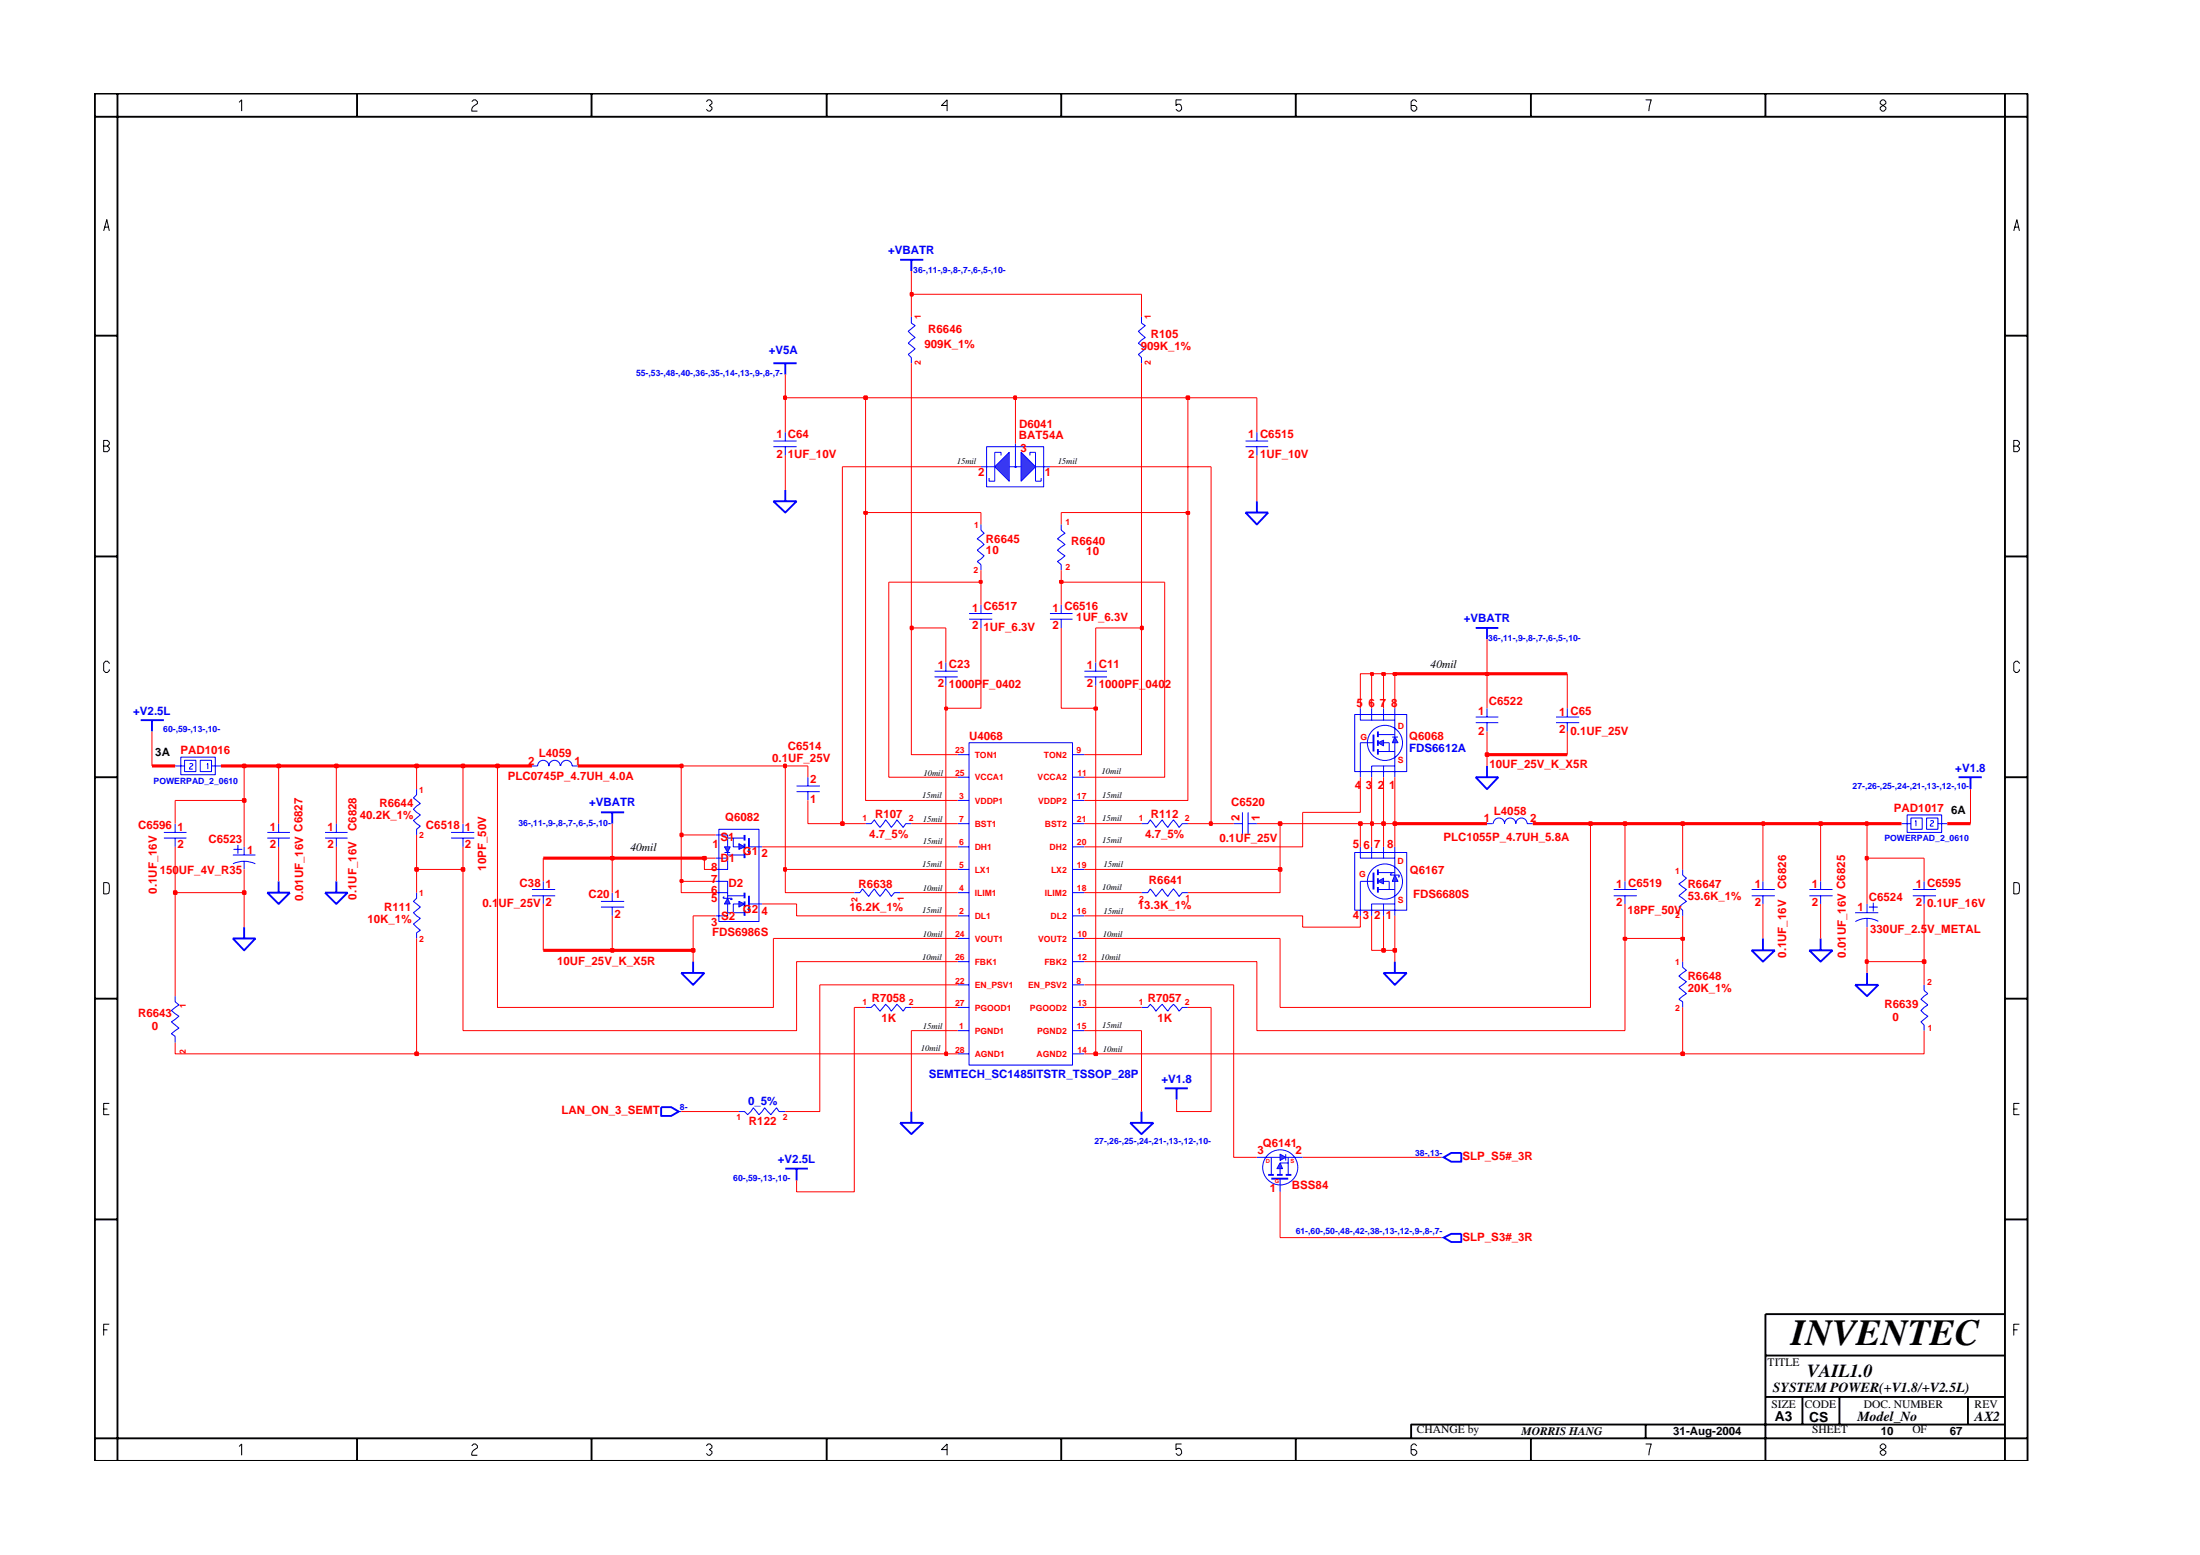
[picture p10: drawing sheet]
<svg xmlns="http://www.w3.org/2000/svg" width="297mm" height="210mm" viewBox="0 0 297 210" stroke-linecap="round" stroke-linejoin="round" font-family="sans-serif">
<path d="M130.8 82.8h3.2M130.8 83.6h3.2M132.4 81.6v1.2M132.4 83.6v1.2M36.1 112.4h3M36.1 113.1h3M37.6 111.2v1.2M37.6 113.1v1.2M227.2 129.8v.8l.5 .4-1 .8 1 .7-1 .8 1 .8-1 .8 .5 .3v.8M172.8 159.1v1.8" fill="none" stroke="#00f" stroke-width=".14"/>
<path d="M37.6 119v1.5M45.4 119v1.5M36.1 120.5h3l-1.5 1.5zM43.9 120.5h3l-1.5 1.5zM236.5 128.3h3.1l-1.6 1.5zM238 126.7v1.6M244.3 128.3h3.1l-1.6 1.5zM245.8 126.7v1.6M250.5 132.9h3.1l-1.5 1.6zM252.1 131.3v1.6M171.6 159.1h2.3" fill="none" stroke="#00f" stroke-width=".25"/>
<path d="M172.8 155.8l.8 .4-.8 .4z" fill-rule="evenodd" fill="#3c3cc8" stroke="#00f" stroke-width=".14"/>
<path d="M173.6 155.8v.8" fill="none" stroke="#00f" stroke-width=".14"/>
<path d="M172.8 157l.4 .7h-.8z" fill-rule="evenodd" fill="#3c3cc8" stroke="#00f" stroke-width=".14"/>
<path d="M19 97.2h3.1M20.5 97.2v1.5M185.4 117.8v2.3M186.8 131.3h3.1l-1.6 1.6zM188.3 129.8v1.5M157.3 146.9h3.1M158.9 146.9v1.5M171.2 158.6h.8M172.4 158.6h.8M173.6 158.6h.8M194.9 156.2l1-.6h1.4v1.2h-1.4z" fill="none" stroke="#00f" stroke-width=".25"/>
<g fill="none" stroke="#00f" stroke-width=".14">
<path d="M154.1 42.8v.8l.5 .4-.9 .7 .9 .9-.9 .7 .9 .8-.9 .8 .4 .4v.7M132.4 70.8v.8l.5 .4-1 .7 1 .8-1 .8 1 .7-1 .8 .5 .4v.8M126.2 90.6h3.1M126.2 91.4h3.1M127.7 89.4v1.2M127.7 91.4v1.2M23.7 103.4h1.2M24.4 102.2h4.7v2.4h-4.7zM24.9 102.6h1.5v1.6h-1.5zM25.6 103.1h.3h.1v.2a.58 .58 0 0 0-.4 .5h.4M27 102.6h1.6v1.6h-1.6zM28 103.2l.1-.1v.7"/>
<path d="M28.6 103.4h1.2M56.2 106.5v.8l-.4 .4 1 .8-1 .7 1 .8-1 .8 1 .7-.6 .4v.8M183.7 119h1.7M219.4 119v1.1M56.2 120.5v.8l-.4 .4 1 .7-1 .8 1 .8-1 .7 1 .9-.6 .3v.8M115.3 120.5h.8l.3-.5 .9 1 .8-1 .7 1 .8-1 .7 1 .5-.5h.7M116.9 136h.7l.5-.4 .7 .9 .8-.9 .7 .9 .8-.9 .8 .9 .4-.5h.7M154.1 136h.9l.3-.4 .8 .9 .8-.9 .8 .9 .7-.9 .8 .9 .4-.5h.8M217.9 120.1h3.1M217.9 120.9h3.1M219.4 120.9v1.1M169.7 156.2h3.1"/>
<path d="M171.6 156.2v2.4M172.8 157h1.1M172.8 157.7v.9M173.6 156.2h2.3M173.9 156.2v2.4M194.6 156.2h.3"/>
<circle cx="172.9" cy="157.6" r="2.37"/>
</g>
<path d="M188.3 118.1l.5 .9h-.8z" fill-rule="evenodd" fill="#3c3cc8" stroke="#00f" stroke-width=".14"/>
<path d="M188 118.1h.8" fill="none" stroke="#00f" stroke-width=".14"/>
<path d="M186 119l.8-.5v.8z" fill-rule="evenodd" fill="#3c3cc8" stroke="#00f" stroke-width=".14"/>
<path d="M168.2 69.2h3l-1.5 1.6zM169.7 67.7v1.5M186 117.4v.7M186 118.5v.8M186 119.7v.8M194.9 167.1l1-.5h1.4v1.1h-1.4z" fill="none" stroke="#00f" stroke-width=".25"/>
<g fill="none" stroke="#00f" stroke-width=".14">
<path d="M31.4 115.4h3.1M31.5 116.6a3.6 3.6 0 0 1 3 0M31.5 114.7h1.2M32.1 114.1v1.1M33 114.3v1.1M33 116.3v1.1M129.3 108h1.5M129.3 117.4h1.5M129.3 114.3h1.5M129.3 111.2h1.5M129.3 101.9h1.5M129.3 104.9h1.5"/>
<path d="M130.8 100.3h14v43.5h-14zM144.8 108h1.6M144.8 117.4h1.6M144.8 114.3h1.6M144.8 111.2h1.6M144.8 101.9h1.6M144.8 104.9h1.6M182.9 115.1h7v7.8h-7zM183.7 114.3v1.5h4.6M183.7 119v4.6M185.2 114.3v1.5M186 117.8h2.3"/>
<path d="M186.8 119h.8v1.1M186.8 114.3v1.5M188 118h-.3v.1h.3M188.3 114.3v3.8M188.3 119v4.6M188.8 118.1h.1v.3h-.1M129.3 120.5h1.5M129.3 139.1h1.5M129.3 123.6h1.5M129.3 132.9h1.5M129.3 126.7h1.5M129.3 129.8h1.5"/>
<path d="M129.3 136h1.5M144.8 120.5h1.6M144.8 139.1h1.6M144.8 123.6h1.6M144.8 132.9h1.6M144.8 126.7h1.6M144.8 129.8h1.6M144.8 136h1.6M154.1 120.5h.9l.3-.5 .8 1 .8-1 .8 1 .7-1 .8 1 .4-.5h.8M186 120.1h2.3M186.8 122v1.6M188.3 122h-3.1v1.6"/>
<path d="M129.3 142.3h1.5M144.8 142.3h1.6M194.6 167.1h.3"/>
<circle cx="187" cy="119" r="2.37"/>
</g>
<g fill="#3c3cc8" stroke="#00f" stroke-width=".14">
<path d="M136.3 61.1v3.9l-2-2z" fill-rule="evenodd"/>
<path d="M137.9 61.1l1.9 1.9-1.9 2z" fill-rule="evenodd"/>
</g>
<path d="M137.1 59.9v3.1M134.3 61.1v3.9M139.8 61.1v3.9" fill="none" stroke="#00f" stroke-width=".14"/>
<circle cx="137.1" cy="63" r=".08" fill="#3c3cc8" stroke="#00f" stroke-width=".14"/>
<g fill="none" stroke="#00f" stroke-width=".14">
<path d="M104.4 59.5h3.2M106 58.3v1.2M123 42.8v.8l.6 .4-1 .7 1 .9-1 .7 1 .8-1 .8 .4 .4v.7M168.2 59.5h3M169.7 58.3v1.2M104.4 60.3h3.2M106 60.3v1.2M132.4 63h1.9M133.2 60.3h7.7v5.4h-7.7zM133.5 64.5v.5h.8M134.3 61.1h.9v.4M136.3 63h1.6"/>
<path d="M139.8 63h2M139.8 61.1h-.7v.4M140.6 64.5v.5h-.8M168.2 60.3h3M169.7 60.3v1.2M210.1 96.8h3.1M210.1 97.6h3.1M211.6 95.6v1.2M211.6 97.6v1.1M22.1 112.4h3.1M22.1 113.1h3.1M23.7 111.2v1.2"/>
<path d="M23.7 113.1v1.2M43.9 112.4h3M43.9 113.1h3M45.4 111.2v1.2M45.4 113.1v1.2M60.9 112.4h3.1M60.9 113.1h3.1M62.5 111.2v1.2M62.5 113.1v1.2M71.8 103.4h.8a.76 .76 0 0 1 .7-.8 .76 .76 0 0 1 .8 .8 .76 .76 0 0 1 .8-.8 .76 .76 0 0 1 .7 .8M73.3 119v1.1M75.7 103.4a.76 .76 0 0 1 .8-.8 .76 .76 0 0 1 .7 .8h.8"/>
<path d="M101.1 114.3h1.8M116.9 111.2h.7l.5-.5 .7 1 .8-1 .7 1 .8-1 .8 1 .4-.5h.7M154.1 111.2h.9l.3-.5 .8 1 .8-1 .8 1 .7-1 .8 1 .4-.5h.8M166.6 111.2h1.2M167.8 109.7v3M168.5 111.2h1.2M168.5 109.7v3M238 119v1.1M259.8 119v1.1M23.7 134.5v.7l.5 .5-1.1 .7 1.1 .8-1.1 .7 1.1 .9-1.1 .7 .6 .4v.8M71.8 120.1h3.2M71.8 120.9h3.2"/>
<path d="M73.3 120.9v1.1M81.1 122.4h3.2M81.1 121.7h3.2M82.7 120.5v1.2M82.7 122.4v1.2M236.5 120.1h3.1M236.5 120.9h3.1M238 120.9v1.1M250.5 123.2h3.1M252.1 122v1.2M252.1 124v1.2M252.3 122.4h1.2"/>
<path d="M252.9 121.8v1.2M253.6 124.4a3 3 0 0 0-3.1 0M258.3 120.1h3.1M258.3 120.9h3.1M259.8 120.9v1.1M91.6 150h.4"/>
</g>
<path d="M81.1 109.7h3.2M82.7 109.7v1.5M101.1 113.1v2.3M264.4 104.9h3.2M266.1 104.9v1.6M89.3 149.5h1.3l1 .5-1 .6h-1.3zM106 157.7h3.1M107.6 157.7v1.7M121.5 151.6h3.2l-1.7 1.5zM123 150v1.6" fill="none" stroke="#00f" stroke-width=".25"/>
<path d="M97.8 114.3h.8l-.4 .8z" fill-rule="evenodd" fill="#3c3cc8" stroke="#00f" stroke-width=".14"/>
<path d="M97.8 115.1h.8" fill="none" stroke="#00f" stroke-width=".14"/>
<path d="M99.8 113.9l.7 .4-.7 .4z" fill-rule="evenodd" fill="#3c3cc8" stroke="#00f" stroke-width=".14"/>
<path d="M100.5 112.7v.8M100.5 113.9v.8M100.5 115.1v.7M101.1 120.9v2.3" fill="none" stroke="#00f" stroke-width=".25"/>
<path d="M96.6 112.7h1.6v1.6M98.2 113.1h2.3M98.2 115.4h2.3M98.2 115.1v.7h-1.6M99 113.1v1.2h.8M101.1 122h1.8" fill="none" stroke="#00f" stroke-width=".14"/>
<path d="M98.2 121.3l.4 .7h-.8z" fill-rule="evenodd" fill="#3c3cc8" stroke="#00f" stroke-width=".14"/>
<path d="M97.6 121.3h1.2" fill="none" stroke="#00f" stroke-width=".14"/>
<path d="M99.8 121.7l.7 .3-.7 .4z" fill-rule="evenodd" fill="#3c3cc8" stroke="#00f" stroke-width=".14"/>
<path d="M104.4 49h3.2M106 49v1.6M185.4 99.2v2.2M199.2 84.8h3.1M200.8 84.8v1.5M100.5 120.5v.8M100.5 121.7v.7M100.5 122.9v.7" fill="none" stroke="#00f" stroke-width=".25"/>
<g fill="none" stroke="#00f" stroke-width=".14">
<path d="M96.6 119h1.6v1.5M97.1 111.9h5.4v12.5h-5.4zM98.2 115.8v1.6h-1.6M107.6 106.9h3.1M107.6 106.1h3.1M109.1 104.9v1.2M109.1 106.9v1.1M183.7 100.3h1.7M96.6 120.5h1.6M97.8 121.1h-.2v.2M98.2 123.2h2.3M98.2 120.9h2.3"/>
<path d="M98.2 120.5v.8M98.2 122v1.6h-1.6M98.8 121.3v.1h-.2M99.8 122h-.8v1.2"/>
</g>
<path d="M188.3 99.5l.5 .8h-.8z" fill-rule="evenodd" fill="#3c3cc8" stroke="#00f" stroke-width=".14"/>
<path d="M188 99.5h.8" fill="none" stroke="#00f" stroke-width=".14"/>
<path d="M186 100.3l.8-.4v.8z" fill-rule="evenodd" fill="#3c3cc8" stroke="#00f" stroke-width=".14"/>
<g fill="none" stroke="#00f" stroke-width=".25">
<path d="M121.5 35.1h3.2M123 35.1v1.5M104.4 67.7h3.2l-1.6 1.5zM106 66.1v1.6M186 98.7v.8M186 99.9v.8M186 101.1v.8M199.2 104.9h3.1l-1.5 1.6zM200.8 103.4v1.5M31.4 126.7h3.1l-1.5 1.6zM33 125.2v1.5M92 131.3h3.1l-1.5 1.6z"/>
<path d="M93.6 129.8v1.5M152.6 151.6h3.1l-1.6 1.5zM154.1 150v1.6"/>
</g>
<g fill="none" stroke="#00f" stroke-width=".14">
<path d="M143.3 70.8v.8l.5 .4-1 .7 1 .8-1 .8 1 .7-1 .8 .5 .4v.8M141.8 82.8h3M141.8 83.6h3M143.3 81.6v1.2M143.3 83.6v1.2M146.4 90.6h3.1M146.4 91.4h3.1M147.9 89.4v1.2M147.9 91.4v1.2M182.9 96.4h7v7.8h-7zM183.7 95.6v1.6h4.6M185.2 95.6v1.6"/>
<path d="M186 99.2h2.3M186.8 95.6v1.6M188.3 95.6v3.9M199.2 96.8h3.1M199.2 97.6h3.1M200.8 95.6v1.2M200.8 97.6v1.1M183.7 100.3v4.6M186 101.4h2.3M186.8 100.3h.8v1.1M186.8 103.4v1.5M188.3 100.3v4.6"/>
<path d="M188.3 103.4h-3.1v1.5M200.8 111.2h.7M201.6 111.2a.76 .76 0 0 1 .8-.8 .76 .76 0 0 1 .7 .8 .76 .76 0 0 1 .8-.8 .76 .76 0 0 1 .8 .8 .76 .76 0 0 1 .7-.8 .76 .76 0 0 1 .8 .8h.8M227.2 117.4v.7l.5 .4-1 .8 1 .8-1 .8 1 .8-1 .7 .5 .5v.7M245.8 119v1.1M256.7 111.2h1.3M257.5 110h4.7v2.4h-4.7zM258 110.4h1.5v1.5h-1.5zM258.6 110.9l.1-.1v.7M260.1 110.4h1.5v1.5h-1.5zM260.6 110.8h.2h.3v.2l-.5 .4v.1h.5M261.6 111.2h1.3"/>
<path d="M244.3 120.1h3.1M244.3 120.9h3.1M245.8 120.9v1.1M259.8 132.9v.8l.5 .4-.9 .8 .9 .8-.9 .7 .9 .8-.9 .7 .4 .5v.7M99.8 150h.7l.5 .5 .7-1 .8 1 .7-1 .9 1 .7-1 .4 .5h.8"/>
<circle cx="187" cy="100.3" r="2.37"/>
</g>
<path d="M110.7 132.9v17.1h-4.7M115.3 136v24.9h-7.7v-1.5M123 139.1v10.9M154.1 139.1v10.9M163.5 136v14h-4.6v-1.6M166.6 132.9v23.3h3.1M23.7 140.7v1.6h32.5M92 150h7.8M175.9 156.2h18.7M172.8 160.9v6.2h21.8" fill="none" stroke="#f00" stroke-width=".14"/>
<path d="M56.1 142.1h.3v.3h-.3z" fill-rule="evenodd" fill="#8e2323" stroke="#f00" stroke-width=".25"/>
<path d="M56.1 142.1h.3v.3h-.3z" fill="none" stroke="#f00" stroke-width=".25"/>
<path d="M56.2 126.7v15.6h71.5" fill="none" stroke="#f00" stroke-width=".14"/>
<path d="M127.6 142.1h.3v.3h-.3z" fill-rule="evenodd" fill="#8e2323" stroke="#f00" stroke-width=".25"/>
<path d="M127.6 142.1h.3v.3h-.3z" fill="none" stroke="#f00" stroke-width=".25"/>
<path d="M127.7 95.6v46.7h1.6M146.4 142.3h1.5" fill="none" stroke="#f00" stroke-width=".14"/>
<path d="M147.8 142.1h.3v.3h-.3z" fill-rule="evenodd" fill="#8e2323" stroke="#f00" stroke-width=".25"/>
<path d="M147.8 142.1h.3v.3h-.3z" fill="none" stroke="#f00" stroke-width=".25"/>
<path d="M147.9 95.6v46.7h79.3" fill="none" stroke="#f00" stroke-width=".14"/>
<path d="M227 142.1h.4v.3h-.4z" fill-rule="evenodd" fill="#8e2323" stroke="#f00" stroke-width=".25"/>
<path d="M227 142.1h.4v.3h-.4z" fill="none" stroke="#f00" stroke-width=".25"/>
<g fill="none" stroke="#f00" stroke-width=".14">
<path d="M62.5 117.4v21.7h45.1v-9.3h21.7M67.2 103.4v32.6h37.2v-9.3M214.7 111.2v24.8h-41.9v-9.3M23.7 120.5v14M93.6 128.3v1.5M110.7 132.9h18.6M115.3 136h1.6M123 139.1h6.3M123 136h6.3M146.4 139.1h7.7M146.4 136h7.7M146.4 132.9h20.2"/>
<path d="M160.4 136h3.1M188.3 128.3v1.5M219.4 126.7v12.4h-49.7v-9.3h-23.3M227.2 136v6.3h32.6v-3.2M227.2 126.7v3.1M252.1 129.8v1.5M259.8 129.8v3.1"/>
</g>
<path d="M251.9 129.6h.3v.4h-.3z" fill-rule="evenodd" fill="#8e2323" stroke="#f00" stroke-width=".25"/>
<path d="M251.9 129.6h.3v.4h-.3z" fill="none" stroke="#f00" stroke-width=".25"/>
<path d="M252.1 125.2v4.6h7.7" fill="none" stroke="#f00" stroke-width=".14"/>
<path d="M259.6 129.6h.4v.4h-.4z" fill-rule="evenodd" fill="#8e2323" stroke="#f00" stroke-width=".25"/>
<path d="M259.6 129.6h.4v.4h-.4z" fill="none" stroke="#f00" stroke-width=".25"/>
<path d="M73.3 122v6.3M259.8 122v7.8" fill="none" stroke="#f00" stroke-width=".14"/>
<path d="M73.3 128.3h9.4" fill="none" stroke="#f00" stroke-width=".42"/>
<path d="M82.5 128.1h.3v.4h-.3z" fill-rule="evenodd" fill="#8e2323" stroke="#f00" stroke-width=".25"/>
<path d="M82.5 128.1h.3v.4h-.3z" fill="none" stroke="#f00" stroke-width=".25"/>
<path d="M82.7 128.3h10.9" fill="none" stroke="#f00" stroke-width=".42"/>
<path d="M82.7 123.6v4.7" fill="none" stroke="#f00" stroke-width=".14"/>
<path d="M93.4 128.1h.4v.4h-.4z" fill-rule="evenodd" fill="#8e2323" stroke="#f00" stroke-width=".25"/>
<path d="M93.4 128.1h.4v.4h-.4z" fill="none" stroke="#f00" stroke-width=".25"/>
<path d="M93.6 123.6v4.7M185.2 123.6v4.7h1.6" fill="none" stroke="#f00" stroke-width=".14"/>
<path d="M186.6 128.1h.4v.4h-.4z" fill-rule="evenodd" fill="#8e2323" stroke="#f00" stroke-width=".25"/>
<path d="M186.6 128.1h.4v.4h-.4z" fill="none" stroke="#f00" stroke-width=".25"/>
<path d="M186.8 123.6v4.7h1.5" fill="none" stroke="#f00" stroke-width=".14"/>
<path d="M188.2 128.1h.3v.4h-.3z" fill-rule="evenodd" fill="#8e2323" stroke="#f00" stroke-width=".25"/>
<path d="M188.2 128.1h.3v.4h-.3z" fill="none" stroke="#f00" stroke-width=".25"/>
<path d="M104.4 126.7h24.9M146.4 126.7h26.4M188.3 123.6v4.7" fill="none" stroke="#f00" stroke-width=".14"/>
<path d="M219.2 126.6h.4v.2h-.4z" fill-rule="evenodd" fill="#8e2323" stroke="#f00" stroke-width=".25"/>
<path d="M219.2 126.6h.4v.2h-.4z" fill="none" stroke="#f00" stroke-width=".25"/>
<path d="M219.4 122v4.7h7.8" fill="none" stroke="#f00" stroke-width=".14"/>
<path d="M227 126.6h.4v.2h-.4z" fill-rule="evenodd" fill="#8e2323" stroke="#f00" stroke-width=".25"/>
<path d="M227 126.6h.4v.2h-.4z" fill="none" stroke="#f00" stroke-width=".25"/>
<path d="M252.1 115.8v6.2M33 120.5v4.7M93.6 123.6h3M102.9 122h4.7v1.6h21.7M146.4 123.6h29.5v1.6h7.8v-1.6M227.2 123.6v3.1M238 122v4.7M245.8 122v4.7" fill="none" stroke="#f00" stroke-width=".14"/>
<path d="M23.5 120.3h.3v.4h-.3z" fill-rule="evenodd" fill="#8e2323" stroke="#f00" stroke-width=".25"/>
<path d="M23.5 120.3h.3v.4h-.3z" fill="none" stroke="#f00" stroke-width=".25"/>
<path d="M23.7 114.3v6.2h9.3" fill="none" stroke="#f00" stroke-width=".14"/>
<path d="M32.8 120.3h.3v.4h-.3z" fill-rule="evenodd" fill="#8e2323" stroke="#f00" stroke-width=".25"/>
<path d="M32.8 120.3h.3v.4h-.3z" fill="none" stroke="#f00" stroke-width=".25"/>
<path d="M33 117.4v3.1M37.6 114.3v4.7M45.4 114.3v4.7M56.2 117.4v3.1M73.3 115.8v3.2M82.7 115.8v4.7M92 119v1.5h4.6M106 117.4v3.1h9.3M172.8 117.4v3.1h-12.4M121.5 120.5h7.8M146.4 120.5h7.7" fill="none" stroke="#f00" stroke-width=".14"/>
<path d="M91.9 118.8h.2v.3h-.2z" fill-rule="evenodd" fill="#8e2323" stroke="#f00" stroke-width=".25"/>
<path d="M91.9 118.8h.2v.3h-.2z" fill="none" stroke="#f00" stroke-width=".25"/>
<path d="M92 112.7v6.3h4.6M219.4 111.2v7.8M238 111.2v7.8M245.8 111.2v7.8M259.8 115.8v3.2" fill="none" stroke="#f00" stroke-width=".14"/>
<path d="M56.1 117.2h.3v.3h-.3z" fill-rule="evenodd" fill="#8e2323" stroke="#f00" stroke-width=".25"/>
<path d="M56.1 117.2h.3v.3h-.3z" fill="none" stroke="#f00" stroke-width=".25"/>
<path d="M56.2 112.7v4.7h6.3" fill="none" stroke="#f00" stroke-width=".14"/>
<path d="M62.3 117.2h.4v.3h-.4z" fill-rule="evenodd" fill="#8e2323" stroke="#f00" stroke-width=".25"/>
<path d="M62.3 117.2h.4v.3h-.4z" fill="none" stroke="#f00" stroke-width=".25"/>
<path d="M62.5 114.3v3.1M95.1 115.8v1.6h1.5" fill="none" stroke="#f00" stroke-width=".14"/>
<path d="M105.9 117.2h.2v.3h-.2z" fill-rule="evenodd" fill="#8e2323" stroke="#f00" stroke-width=".25"/>
<path d="M105.9 117.2h.2v.3h-.2z" fill="none" stroke="#f00" stroke-width=".25"/>
<path d="M106 103.4v14h23.3M146.4 117.4h26.4" fill="none" stroke="#f00" stroke-width=".14"/>
<path d="M172.7 117.2h.3v.3h-.3z" fill-rule="evenodd" fill="#8e2323" stroke="#f00" stroke-width=".25"/>
<path d="M172.7 117.2h.3v.3h-.3z" fill="none" stroke="#f00" stroke-width=".25"/>
<path d="M172.8 111.2v6.2M227.2 111.2v6.2" fill="none" stroke="#f00" stroke-width=".14"/>
<path d="M73.3 115.8h9.4" fill="none" stroke="#f00" stroke-width=".42"/>
<path d="M82.5 115.7h.3v.3h-.3z" fill-rule="evenodd" fill="#8e2323" stroke="#f00" stroke-width=".25"/>
<path d="M82.5 115.7h.3v.3h-.3z" fill="none" stroke="#f00" stroke-width=".25"/>
<path d="M82.7 111.2v4.6" fill="none" stroke="#f00" stroke-width=".14"/>
<path d="M82.7 115.8h12.4" fill="none" stroke="#f00" stroke-width=".42"/>
<path d="M94.9 115.7h.4v.3h-.4z" fill-rule="evenodd" fill="#8e2323" stroke="#f00" stroke-width=".25"/>
<path d="M94.9 115.7h.4v.3h-.4z" fill="none" stroke="#f00" stroke-width=".25"/>
<path d="M95.1 115.8h1.5" fill="none" stroke="#f00" stroke-width=".14"/>
<path d="M251.9 115.7h.3v.3h-.3z" fill-rule="evenodd" fill="#8e2323" stroke="#f00" stroke-width=".25"/>
<path d="M251.9 115.7h.3v.3h-.3z" fill="none" stroke="#f00" stroke-width=".25"/>
<path d="M33 108v6.3M102.9 114.3h26.4M175.9 109.7v4.6h-29.5M183.7 111.2v3.1M185.2 111.2v3.1M186.8 111.2v3.1M188.3 111.2v3.1M252.1 111.2v4.6h7.7" fill="none" stroke="#f00" stroke-width=".14"/>
<path d="M91.9 112.5h.2v.4h-.2z" fill-rule="evenodd" fill="#8e2323" stroke="#f00" stroke-width=".25"/>
<path d="M91.9 112.5h.2v.4h-.2z" fill="none" stroke="#f00" stroke-width=".25"/>
<path d="M23.7 108v3.2M37.6 103.4v7.8M45.4 103.4v7.8M62.5 103.4v7.8M92 103.4v9.3h4.6M109.1 108v3.2h4.6" fill="none" stroke="#f00" stroke-width=".14"/>
<path d="M113.6 111h.3v.4h-.3z" fill-rule="evenodd" fill="#8e2323" stroke="#f00" stroke-width=".25"/>
<path d="M113.6 111h.3v.4h-.3z" fill="none" stroke="#f00" stroke-width=".25"/>
<path d="M113.7 63v48.2h3.2M123 111.2h6.3M146.4 111.2h7.7M160.4 111.2h3.1" fill="none" stroke="#f00" stroke-width=".14"/>
<path d="M163.4 111h.2v.4h-.2z" fill-rule="evenodd" fill="#8e2323" stroke="#f00" stroke-width=".25"/>
<path d="M163.4 111h.2v.4h-.2z" fill="none" stroke="#f00" stroke-width=".25"/>
<path d="M163.5 63v48.2h3.1M169.7 111.2h3.1" fill="none" stroke="#f00" stroke-width=".14"/>
<path d="M172.7 111h.3v.4h-.3z" fill-rule="evenodd" fill="#8e2323" stroke="#f00" stroke-width=".25"/>
<path d="M172.7 111h.3v.4h-.3z" fill="none" stroke="#f00" stroke-width=".25"/>
<path d="M172.8 111.2h10.9" fill="none" stroke="#f00" stroke-width=".14"/>
<path d="M183.5 111v.4h.3v-.4z" fill-rule="evenodd" fill="#8e2323" stroke="#f00" stroke-width=".25"/>
<path d="M183.5 111h.3v.4h-.3z" fill="none" stroke="#f00" stroke-width=".25"/>
<path d="M183.7 111.2h1.5" fill="none" stroke="#f00" stroke-width=".14"/>
<path d="M185.1 111v.4h.3v-.4z" fill-rule="evenodd" fill="#8e2323" stroke="#f00" stroke-width=".25"/>
<path d="M185.1 111h.3v.4h-.3z" fill="none" stroke="#f00" stroke-width=".25"/>
<path d="M185.2 104.9v6.3h1.6" fill="none" stroke="#f00" stroke-width=".14"/>
<path d="M186.6 111h.4v.4h-.4z" fill-rule="evenodd" fill="#8e2323" stroke="#f00" stroke-width=".25"/>
<path d="M186.6 111h.4v.4h-.4z" fill="none" stroke="#f00" stroke-width=".25"/>
<path d="M186.8 104.9v6.3h1.5" fill="none" stroke="#f00" stroke-width=".14"/>
<path d="M188.2 111h.3v.4h-.3z" fill-rule="evenodd" fill="#8e2323" stroke="#f00" stroke-width=".25"/>
<path d="M188.2 111h.3v.4h-.3z" fill="none" stroke="#f00" stroke-width=".25"/>
<path d="M188.3 104.9v6.3" fill="none" stroke="#f00" stroke-width=".14"/>
<path d="M188.3 111.2h12.5M207 111.2h7.7" fill="none" stroke="#f00" stroke-width=".42"/>
<path d="M214.6 111h.3v.4h-.3z" fill-rule="evenodd" fill="#8e2323" stroke="#f00" stroke-width=".25"/>
<path d="M214.6 111h.3v.4h-.3z" fill="none" stroke="#f00" stroke-width=".25"/>
<path d="M214.7 111.2h4.7" fill="none" stroke="#f00" stroke-width=".42"/>
<path d="M219.2 111h.4v.4h-.4z" fill-rule="evenodd" fill="#8e2323" stroke="#f00" stroke-width=".25"/>
<path d="M219.2 111h.4v.4h-.4z" fill="none" stroke="#f00" stroke-width=".25"/>
<path d="M219.4 111.2h7.8" fill="none" stroke="#f00" stroke-width=".42"/>
<path d="M227 111h.4v.4h-.4z" fill-rule="evenodd" fill="#8e2323" stroke="#f00" stroke-width=".25"/>
<path d="M227 111h.4v.4h-.4z" fill="none" stroke="#f00" stroke-width=".25"/>
<path d="M227.2 111.2h10.8" fill="none" stroke="#f00" stroke-width=".42"/>
<path d="M237.9 111v.4h.3v-.4z" fill-rule="evenodd" fill="#8e2323" stroke="#f00" stroke-width=".25"/>
<path d="M237.9 111h.3v.4h-.3z" fill="none" stroke="#f00" stroke-width=".25"/>
<path d="M238 111.2h7.8" fill="none" stroke="#f00" stroke-width=".42"/>
<path d="M245.6 111v.4h.4v-.4z" fill-rule="evenodd" fill="#8e2323" stroke="#f00" stroke-width=".25"/>
<path d="M245.6 111h.4v.4h-.4z" fill="none" stroke="#f00" stroke-width=".25"/>
<path d="M245.8 111.2h6.3" fill="none" stroke="#f00" stroke-width=".42"/>
<path d="M251.9 111v.4h.3v-.4z" fill-rule="evenodd" fill="#8e2323" stroke="#f00" stroke-width=".25"/>
<path d="M251.9 111h.3v.4h-.3z" fill="none" stroke="#f00" stroke-width=".25"/>
<path d="M252.1 111.2h4.6M262.9 111.2h3.2" fill="none" stroke="#f00" stroke-width=".42"/>
<path d="M23.7 108h9.3M183.7 104.9v4.8h-7.8M266.1 106.5v4.7" fill="none" stroke="#f00" stroke-width=".14"/>
<path d="M32.8 107.9h.3v.3h-.3z" fill-rule="evenodd" fill="#8e2323" stroke="#f00" stroke-width=".25"/>
<path d="M32.8 107.9h.3v.3h-.3z" fill="none" stroke="#f00" stroke-width=".25"/>
<path d="M116.9 69.2v38.8h12.4M120 78.6v26.3h9.3M157.3 78.6v26.3h-10.9M160.4 69.2v38.8h-14M20.5 98.7v4.7M33 103.4v4.6M56.2 103.4v3.1M109.1 103.4v1.5" fill="none" stroke="#f00" stroke-width=".14"/>
<path d="M20.5 103.4h3.2M29.8 103.4h3.2" fill="none" stroke="#f00" stroke-width=".42"/>
<path d="M32.8 103.2h.3v.4h-.3z" fill-rule="evenodd" fill="#8e2323" stroke="#f00" stroke-width=".25"/>
<path d="M32.8 103.2h.3v.4h-.3z" fill="none" stroke="#f00" stroke-width=".25"/>
<path d="M33 103.4h4.6" fill="none" stroke="#f00" stroke-width=".42"/>
<path d="M37.5 103.2h.3v.4h-.3z" fill-rule="evenodd" fill="#8e2323" stroke="#f00" stroke-width=".25"/>
<path d="M37.5 103.2h.3v.4h-.3z" fill="none" stroke="#f00" stroke-width=".25"/>
<path d="M37.6 103.4h7.8" fill="none" stroke="#f00" stroke-width=".42"/>
<path d="M45.2 103.2h.4v.4h-.4z" fill-rule="evenodd" fill="#8e2323" stroke="#f00" stroke-width=".25"/>
<path d="M45.2 103.2h.4v.4h-.4z" fill="none" stroke="#f00" stroke-width=".25"/>
<path d="M45.4 103.4h10.8" fill="none" stroke="#f00" stroke-width=".42"/>
<path d="M56.1 103.2h.3v.4h-.3z" fill-rule="evenodd" fill="#8e2323" stroke="#f00" stroke-width=".25"/>
<path d="M56.1 103.2h.3v.4h-.3z" fill="none" stroke="#f00" stroke-width=".25"/>
<path d="M56.2 103.4h6.3" fill="none" stroke="#f00" stroke-width=".42"/>
<path d="M62.3 103.2h.4v.4h-.4z" fill-rule="evenodd" fill="#8e2323" stroke="#f00" stroke-width=".25"/>
<path d="M62.3 103.2h.4v.4h-.4z" fill="none" stroke="#f00" stroke-width=".25"/>
<path d="M62.5 103.4h4.7" fill="none" stroke="#f00" stroke-width=".42"/>
<path d="M67 103.2h.3v.4h-.3z" fill-rule="evenodd" fill="#8e2323" stroke="#f00" stroke-width=".25"/>
<path d="M67 103.2h.3v.4h-.3z" fill="none" stroke="#f00" stroke-width=".25"/>
<path d="M67.2 103.4h4.6M78 103.4h14" fill="none" stroke="#f00" stroke-width=".42"/>
<path d="M91.9 103.2h.2v.4h-.2z" fill-rule="evenodd" fill="#8e2323" stroke="#f00" stroke-width=".25"/>
<path d="M91.9 103.2h.2v.4h-.2z" fill="none" stroke="#f00" stroke-width=".25"/>
<path d="M92 103.4h14" fill="none" stroke="#f00" stroke-width=".14"/>
<path d="M105.9 103.2h.2v.4h-.2z" fill-rule="evenodd" fill="#8e2323" stroke="#f00" stroke-width=".25"/>
<path d="M105.9 103.2h.2v.4h-.2z" fill="none" stroke="#f00" stroke-width=".25"/>
<path d="M123 84.8v17.1h6.3M154.1 84.8v17.1h-7.7M106 103.4h3.1M200.8 101.9v1.5" fill="none" stroke="#f00" stroke-width=".14"/>
<path d="M200.6 101.7h.3v.3h-.3z" fill-rule="evenodd" fill="#8e2323" stroke="#f00" stroke-width=".25"/>
<path d="M200.6 101.7h.3v.3h-.3z" fill="none" stroke="#f00" stroke-width=".25"/>
<path d="M200.8 98.7v3.2M211.6 98.7v3.2" fill="none" stroke="#f00" stroke-width=".14"/>
<path d="M200.8 101.9h10.8" fill="none" stroke="#f00" stroke-width=".42"/>
<path d="M127.6 95.5h.3v.3h-.3z" fill-rule="evenodd" fill="#8e2323" stroke="#f00" stroke-width=".25"/>
<path d="M127.6 95.5h.3v.3h-.3z" fill="none" stroke="#f00" stroke-width=".25"/>
<path d="M132.4 84.8v10.8h-4.7v-3M143.3 84.8v10.8h4.6" fill="none" stroke="#f00" stroke-width=".14"/>
<path d="M147.8 95.5h.3v.3h-.3z" fill-rule="evenodd" fill="#8e2323" stroke="#f00" stroke-width=".25"/>
<path d="M147.8 95.5h.3v.3h-.3z" fill="none" stroke="#f00" stroke-width=".25"/>
<path d="M147.9 92.6v3M183.7 95.6v-4.7h1.5v4.7M186.8 90.9v4.7M188.3 90.9v4.7M200.8 90.9v4.7M211.6 90.9v4.7" fill="none" stroke="#f00" stroke-width=".14"/>
<path d="M185.1 90.9v.2h.3v-.2z" fill-rule="evenodd" fill="#8e2323" stroke="#f00" stroke-width=".25"/>
<path d="M185.1 90.9h.3v.2h-.3z" fill="none" stroke="#f00" stroke-width=".25"/>
<path d="M185.2 90.9h1.6" fill="none" stroke="#f00" stroke-width=".14"/>
<path d="M186.6 90.9h.4v.2h-.4z" fill-rule="evenodd" fill="#8e2323" stroke="#f00" stroke-width=".25"/>
<path d="M186.6 90.9h.4v.2h-.4z" fill="none" stroke="#f00" stroke-width=".25"/>
<path d="M186.8 90.9h1.5" fill="none" stroke="#f00" stroke-width=".14"/>
<path d="M188.2 90.9h.3v.2h-.3z" fill-rule="evenodd" fill="#8e2323" stroke="#f00" stroke-width=".25"/>
<path d="M188.2 90.9h.3v.2h-.3z" fill="none" stroke="#f00" stroke-width=".25"/>
<path d="M188.3 90.9h12.5" fill="none" stroke="#f00" stroke-width=".42"/>
<path d="M200.6 90.9v.2h.3v-.2z" fill-rule="evenodd" fill="#8e2323" stroke="#f00" stroke-width=".25"/>
<path d="M200.6 90.9h.3v.2h-.3z" fill="none" stroke="#f00" stroke-width=".25"/>
<path d="M127.7 84.8v4.6M147.9 84.8v4.6M200.8 86.3v4.6" fill="none" stroke="#f00" stroke-width=".14"/>
<path d="M200.8 90.9h10.8" fill="none" stroke="#f00" stroke-width=".42"/>
<path d="M123 84.6h.2v.3h-.2z" fill-rule="evenodd" fill="#8e2323" stroke="#f00" stroke-width=".25"/>
<path d="M123 84.6h.2v.3h-.2z" fill="none" stroke="#f00" stroke-width=".25"/>
<path d="M123 49v35.8h4.7M147.9 84.8h6.2" fill="none" stroke="#f00" stroke-width=".14"/>
<path d="M154 84.6h.3v.3h-.3z" fill-rule="evenodd" fill="#8e2323" stroke="#f00" stroke-width=".25"/>
<path d="M154 84.6h.3v.3h-.3z" fill="none" stroke="#f00" stroke-width=".25"/>
<path d="M154.1 49v35.8M120 78.6h12.4v3M143.3 78.6v3" fill="none" stroke="#f00" stroke-width=".14"/>
<path d="M132.3 78.4h.2v.3h-.2z" fill-rule="evenodd" fill="#8e2323" stroke="#f00" stroke-width=".25"/>
<path d="M132.3 78.4h.2v.3h-.2z" fill="none" stroke="#f00" stroke-width=".25"/>
<path d="M132.4 77v1.6" fill="none" stroke="#f00" stroke-width=".14"/>
<path d="M143.1 78.4h.4v.3h-.4z" fill-rule="evenodd" fill="#8e2323" stroke="#f00" stroke-width=".25"/>
<path d="M143.1 78.4h.4v.3h-.4z" fill="none" stroke="#f00" stroke-width=".25"/>
<path d="M132.4 69.2v1.6M143.3 69.2v1.6M143.3 77v1.6h14" fill="none" stroke="#f00" stroke-width=".14"/>
<path d="M116.7 69.1h.3v.3h-.3z" fill-rule="evenodd" fill="#8e2323" stroke="#f00" stroke-width=".25"/>
<path d="M116.7 69.1h.3v.3h-.3z" fill="none" stroke="#f00" stroke-width=".25"/>
<path d="M116.9 53.7v15.5h15.5M143.3 69.2h17.1" fill="none" stroke="#f00" stroke-width=".14"/>
<path d="M160.2 69.1h.4v.3h-.4z" fill-rule="evenodd" fill="#8e2323" stroke="#f00" stroke-width=".25"/>
<path d="M160.2 69.1h.4v.3h-.4z" fill="none" stroke="#f00" stroke-width=".25"/>
<path d="M106 53.7v4.6M137.1 53.7v6.2M160.4 53.7v15.5M169.7 53.7v4.6M106 61.5v4.6M113.7 63h18.7M141.8 63h21.7M169.7 61.5v6.2" fill="none" stroke="#f00" stroke-width=".14"/>
<path d="M105.9 53.5h.2v.4h-.2z" fill-rule="evenodd" fill="#8e2323" stroke="#f00" stroke-width=".25"/>
<path d="M105.9 53.5h.2v.4h-.2z" fill="none" stroke="#f00" stroke-width=".25"/>
<path d="M106 50.6v3.1h10.9" fill="none" stroke="#f00" stroke-width=".14"/>
<path d="M116.7 53.5h.3v.4h-.3z" fill-rule="evenodd" fill="#8e2323" stroke="#f00" stroke-width=".25"/>
<path d="M116.7 53.5h.3v.4h-.3z" fill="none" stroke="#f00" stroke-width=".25"/>
<path d="M116.9 53.7h20.2" fill="none" stroke="#f00" stroke-width=".14"/>
<path d="M136.9 53.5h.3v.4h-.3z" fill-rule="evenodd" fill="#8e2323" stroke="#f00" stroke-width=".25"/>
<path d="M136.9 53.5h.3v.4h-.3z" fill="none" stroke="#f00" stroke-width=".25"/>
<path d="M137.1 53.7h23.3" fill="none" stroke="#f00" stroke-width=".14"/>
<path d="M160.2 53.5h.4v.4h-.4z" fill-rule="evenodd" fill="#8e2323" stroke="#f00" stroke-width=".25"/>
<path d="M160.2 53.5h.4v.4h-.4z" fill="none" stroke="#f00" stroke-width=".25"/>
<path d="M123 39.7v3.1M154.1 39.7v3.1M160.4 53.7h9.3" fill="none" stroke="#f00" stroke-width=".14"/>
<path d="M123 39.6h.2v.3h-.2z" fill-rule="evenodd" fill="#8e2323" stroke="#f00" stroke-width=".25"/>
<path d="M123 39.6h.2v.3h-.2z" fill="none" stroke="#f00" stroke-width=".25"/>
<path d="M123 36.6v3.1h31.1" fill="none" stroke="#f00" stroke-width=".14"/>
<g fill="none" stroke="#000" stroke-width=".25">
<path d="M12.8 12.6h261v184.6h-261zM12.8 15.8h261M15.9 12.6v184.6M48.2 12.6v3.2M79.9 12.6v3.2M111.6 12.6v3.2M143.3 12.6v3.2M174.9 12.6v3.2M206.7 12.6v3.2M238.4 12.6v3.2M270.7 12.6v184.6M12.8 45.3h3.1"/>
<path d="M270.7 45.3h3.1M12.8 75.1h3.1M270.7 75.1h3.1M12.8 104.9h3.1M270.7 104.9h3.1M12.8 134.8h3.1M270.7 134.8h3.1M12.8 164.6h3.1M270.7 164.6h3.1M270.7 177.4h-32.3v19.8M12.8 194.2h261M48.2 194.2v3"/>
<path d="M79.9 194.2v3M111.6 194.2v3M143.3 194.2v3M174.9 194.2v3M206.7 194.2v3M222.2 192.3v1.9M238.4 183h32.3M238.4 188.6h32.3M243.4 188.6v3.7M248.4 188.6v3.7M265.7 188.6v3.7M270.7 192.3h-80.2v1.9"/>
</g>
<g fill="none" stroke="#000" stroke-width=".14">
<path d="M32.3 13.8l.3-.3v1.5M63.7 13.7l.3-.2h.2l.3 .2v.3l-.5 .3-.3 .4v.3h.8M95.4 13.7l.2-.2h.3l.2 .2v.3l-.3 .2 .3 .3v.2l-.2 .3h-.3l-.2-.3M127.9 14.2h-.8l.8-.7v1.5M159.5 13.5h-.7v.7l.2-.1a.5 .5 0 0 1 .5 .6l-.2 .3h-.3l-.2-.3M191.3 13.7l-.3-.2h-.2l-.3 .2v1l.3 .3h.2l.3-.3v-.2l-.3-.3h-.5M222.2 13.5h.8l-.4 1.5M253.9 13.7l.2-.2h.3l.2 .2v.3l-.7 .5v.2l.2 .3h.3l.2-.3v-.2l-.7-.5zM14 31.2l.4-1.6 .4 1.6M14.1 30.7h.6M271.9 31.2l.4-1.6 .4 1.6M272 30.7h.6"/>
<path d="M14 59.5h.5l.3 .2v.3l-.3 .2 .3 .3v.2l-.3 .3h-.5zM14 60.2h.5M271.9 60.2h.5l.3-.2v-.3l-.3-.2h-.5v1.5h.5l.3-.3v-.2l-.3-.3M14.8 89.6l-.3-.3h-.2l-.3 .2v1l.3 .3h.2l.3-.3v-.1M272.7 89.6l-.3-.3h-.3l-.2 .2v1l.2 .3h.3l.3-.3v-.1M14 119.1l.7 .1 .1 .3-.1 1.1-.7 .1zM271.9 119.1l.7 .1 .1 .3-.1 1.1-.7 .1zM14 149.7h.5M14.8 148.9h-.8v1.6h.8M271.9 149.7h.5M272.7 148.9h-.8v1.6h.8M14 179.5h.5"/>
<path d="M14.8 178.7h-.8v1.6M271.9 179.5h.5M272.7 178.7h-.8v1.6M32.3 195.3l.3-.4v1.5M63.7 195.2l.3-.3h.2l.3 .3v.2l-.7 .5-.1 .3v.2h.8M95.4 195.2l.2-.3h.3l.2 .3v.2l-.3 .3 .3 .2v.3l-.2 .2h-.3l-.2-.2M127.9 195.7h-.8l.8-.8v1.5M159.5 194.9h-.7v.8l.2-.2a.5 .5 0 0 1 .5 .7l-.2 .2h-.3l-.2-.2M191.3 195.2l-.3-.3h-.2l-.3 .3v1l.3 .2h.2l.3-.2v-.3l-.3-.2h-.5M222.2 194.9h.8l-.4 1.5M254.1 194.9l-.2 .3v.2l.7 .5v.3l-.2 .2h-.3l-.2-.2v-.3l.7-.5v-.2l-.2-.3z"/>
</g>
<text font-size="5" x="241.8" y="181.6">INVENTEC</text>
<text font-size="2.5" x="244" y="185.9">VAIL1.0</text>
<g font-size="1.9">
<text x="239.4" y="187.9">SYSTEM POWER(+V1.8/+V2.5L)</text>
<text x="239.6" y="191.9">A3</text>
<text x="244.3" y="192">CS</text>
<text x="250.8" y="191.9">Model_No</text>
<text x="266.6" y="191.9">AX2</text>
</g>
<g font-size="1.6" fill="#00f">
<text x="119.9" y="34.3">+VBATR</text>
<text x="103.8" y="47.8">+V5A</text>
<text x="197.6" y="84">+VBATR</text>
<text x="18" y="96.4">+V2.5L</text>
<text x="190.3" y="101.4">FDS6612A</text>
<text x="264" y="104.2">+V1.8</text>
<text x="79.5" y="108.8">+VBATR</text>
<text x="101" y="149.2">0_5%</text>
<text x="125.4" y="145.6">SEMTECH_SC1485ITSTR_TSSOP_28P</text>
<text x="156.8" y="146.1">+V1.8</text>
<text x="105" y="157">+V2.5L</text>
</g>
<g font-size="1.6" fill="#f00">
<text x="124.8" y="46.9">909K_1%</text>
<text x="125.3" y="45">R6646</text>
<text x="154" y="47.3">909K_1%</text>
<text x="155.4" y="45.6">R105</text>
<text x="104.8" y="59.1">1 C64</text>
<text x="137.6" y="59.2">BAT54A</text>
<text x="137.6" y="57.7">D6041</text>
<text x="168.5" y="59.1">1 C6515</text>
<text x="104.8" y="61.8">2</text>
<text x="106.4" y="61.8">1UF_10V</text>
<text x="132.1" y="64.3">2</text>
<text x="137.8" y="61">3</text>
<text x="141.1" y="64.3">1</text>
<text x="168.5" y="61.8">2</text>
<text x="170.1" y="61.8">1UF_10V</text>
<text x="133.1" y="73.3">R6645</text>
<text x="133.1" y="74.8">10</text>
<text x="144.6" y="73.5">R6640</text>
<text x="146.7" y="74.9">10</text>
<text x="131.3" y="82.6">1 C6517</text>
<text x="142.1" y="82.6">1 C6516</text>
<text x="145.3" y="83.8">1UF_6.3V</text>
<text x="131.3" y="84.9">2</text>
<text x="132.8" y="85.2">1UF_6.3V</text>
<text x="142.1" y="84.9">2</text>
<text x="126.6" y="90.4">1 C23</text>
<text x="126.6" y="92.7">2</text>
<text x="128.1" y="92.9">1000PF_0402</text>
<text x="146.8" y="90.4">1 C11</text>
<text x="146.8" y="92.7">2</text>
<text x="148.4" y="92.9">1000PF_0402</text>
<text x="183.2" y="95.4">5</text>
<text x="184.8" y="95.4">6</text>
<text x="186.3" y="95.4">7</text>
<text x="187.8" y="95.4">8</text>
<text x="201" y="95.2">C6522</text>
<text x="24.4" y="101.8">PAD1016</text>
<text x="106.4" y="101.2">C6514</text>
<text x="130.8" y="99.9">U4068</text>
<text x="190.3" y="99.9">Q6068</text>
<text x="199.6" y="96.4">1</text>
<text x="199.6" y="99.2">2</text>
<text x="210.5" y="96.6">1 C65</text>
<text x="210.5" y="98.9">2</text>
<text x="212" y="99.2">0.1UF_25V</text>
<text x="68.6" y="105.3">PLC0745P_4.7UH_4.0A</text>
<text x="71.3" y="103.2">2</text>
<text x="72.8" y="102.2">L4059</text>
<text x="77.6" y="103.2">1</text>
<text x="104.3" y="102.8">0.1UF_25V</text>
<text x="109.4" y="105.7">2</text>
<text x="182.9" y="106.5">4</text>
<text x="184.4" y="106.5">3</text>
<text x="186" y="106.5">2</text>
<text x="187.6" y="106.5">1</text>
<text x="201.1" y="103.6">10UF_25V_K_X5R</text>
<text x="18.7" y="111.9">C6596</text>
<text x="24" y="112.1">1</text>
<text x="28.1" y="113.8">C6523</text>
<text x="36.4" y="112.1">1</text>
<text x="44.2" y="112.1">1</text>
<text x="48.1" y="112.2" transform="rotate(-90 48.1 112.2)">C6828</text>
<text x="48.6" y="110.5">40.2K_1%</text>
<text x="51.2" y="109">R6644</text>
<text x="57.5" y="111.9">C6518</text>
<text x="62.7" y="112.1">1</text>
<text x="97.3" y="113.5">S1</text>
<text x="97.9" y="110.9">Q6082</text>
<text x="109.4" y="108.4">1</text>
<text x="117.4" y="113.1">4.7_5%</text>
<text x="118.1" y="110.4">R107</text>
<text x="154.6" y="113.1">4.7_5%</text>
<text x="155.4" y="110.4">R112</text>
<text x="164.6" y="113.7">0.1UF_25V</text>
<text x="166.2" y="108.9">C6520</text>
<text x="167.4" y="110.9" transform="rotate(-90 167.4 110.9)">2</text>
<text x="170.1" y="110.9" transform="rotate(-90 170.1 110.9)">1</text>
<text x="194.9" y="113.6">PLC1055P_4.7UH_5.8A</text>
<text x="200.3" y="111">1</text>
<text x="201.7" y="110">L4058</text>
<text x="206.6" y="111">2</text>
<text x="255.7" y="109.6">PAD1017</text>
<text x="21.6" y="118">150UF_4V_R35</text>
<text x="24" y="114.5">2</text>
<text x="33.4" y="115.2">1</text>
<text x="36.4" y="114.5">2</text>
<text x="44.2" y="114.5">2</text>
<text x="62.7" y="114.5">2</text>
<text x="65.6" y="117.5" transform="rotate(-90 65.6 117.5)">10PF_50V</text>
<text x="70.2" y="119.7">C38</text>
<text x="73.7" y="119.9">1</text>
<text x="96" y="117.6">8</text>
<text x="96" y="119.1">7</text>
<text x="96.2" y="114.5">1</text>
<text x="97.3" y="116.4">D1</text>
<text x="98.4" y="119.8">D2</text>
<text x="100.3" y="115.4">G1</text>
<text x="102.8" y="115.7">2</text>
<text x="115.9" y="119.8">R6638</text>
<text x="155.1" y="119.4">R6641</text>
<text x="182.6" y="114.4">5</text>
<text x="184.1" y="114.7">6</text>
<text x="185.5" y="114.4">7</text>
<text x="187.3" y="114.4">8</text>
<text x="190.4" y="117.9">Q6167</text>
<text x="218.2" y="119.9">1 C6519</text>
<text x="227.9" y="119.9">R6647</text>
<text x="236.9" y="119.9">1</text>
<text x="241.2" y="120" transform="rotate(-90 241.2 120)">C6826</text>
<text x="244.6" y="119.9">1</text>
<text x="258.7" y="119.9">1 C6595</text>
<text x="21.2" y="120.6" transform="rotate(-90 21.2 120.6)">0.1UF_16V</text>
<text x="40.9" y="121.6" transform="rotate(-90 40.9 121.6)">0.01UF_16V C6827</text>
<text x="48.1" y="121.4" transform="rotate(-90 48.1 121.4)">0.1UF_16V</text>
<text x="49.6" y="124.6">10K_1%</text>
<text x="51.9" y="123">R111</text>
<text x="65.2" y="122.4">0.1UF_25V</text>
<text x="73.7" y="122.3">2</text>
<text x="79.5" y="121.3">C20</text>
<text x="83" y="121.3">1</text>
<text x="83" y="124">2</text>
<text x="96" y="121.8">5</text>
<text x="96" y="120.7">6</text>
<text x="96" y="124.9">3</text>
<text x="97.4" y="124.2">S2</text>
<text x="100.3" y="123.2">G2</text>
<text x="102.8" y="123.5">4</text>
<text x="114.7" y="123">16.2K_1%</text>
<text x="153.6" y="122.7">13.3K_1%</text>
<text x="182.6" y="124">4</text>
<text x="184" y="124">3</text>
<text x="185.5" y="124">2</text>
<text x="187.1" y="124">1</text>
<text x="190.8" y="121.2">FDS6680S</text>
<text x="218.2" y="122.3">2</text>
<text x="219.7" y="123.4">18PF_50V</text>
<text x="227.9" y="121.4">53.6K_1%</text>
<text x="236.9" y="122.3">2</text>
<text x="244.6" y="122.3">2</text>
<text x="250.8" y="123">1</text>
<text x="252.3" y="121.6">C6524</text>
<text x="252.5" y="125.9">330UF_2.5V_METAL</text>
<text x="258.7" y="122.3">2</text>
<text x="260.2" y="122.4">0.1UF_16V</text>
<text x="75.2" y="130.3">10UF_25V_K_X5R</text>
<text x="96.1" y="126.3">FDS6986S</text>
<text x="241.2" y="129.3" transform="rotate(-90 241.2 129.3)">0.1UF_16V</text>
<text x="249.2" y="129.3" transform="rotate(-90 249.2 129.3)">0.01UF_16V C6825</text>
<text x="18.7" y="137.2">R6643</text>
<text x="117.7" y="135.2">R7058</text>
<text x="119" y="137.9">1K</text>
<text x="155" y="135.2">R7057</text>
<text x="156.3" y="137.9">1K</text>
<text x="227.9" y="133.9">20K_1%</text>
<text x="227.9" y="132.3">R6648</text>
<text x="254.4" y="136.1">R6639</text>
<text x="255.5" y="137.9">0</text>
<text x="20.5" y="139">0</text>
<text x="75.8" y="150.4">LAN_ON_3_SEMT</text>
<text x="101.1" y="151.9">R122</text>
<text x="169.8" y="155.8">3</text>
<text x="170.5" y="154.8">Q6141</text>
<text x="174.9" y="155.8">2</text>
<text x="171.5" y="160.9">1</text>
<text x="174.4" y="160.5">BSS84</text>
<text x="197.5" y="156.6">SLP_S5#_3R</text>
<text x="197.5" y="167.5">SLP_S3#_3R</text>
</g>
<g font-size="1.6">
<text x="193.2" y="90.1">40mil</text>
<text x="21" y="102.1">3A</text>
<text x="263.4" y="109.9">6A</text>
<text x="85.1" y="114.9">40mil</text>
<text x="238.7" y="184.4">TITLE</text>
<text x="239.2" y="190">SIZE</text>
<text x="243.7" y="190">CODE</text>
<text x="251.6" y="190">DOC. NUMBER</text>
<text x="266.6" y="190">REV</text>
<text x="191.3" y="193.5">CHANGE by</text>
<text x="205.4" y="193.7">MORRIS HANG</text>
<text x="225.9" y="193.7">31-Aug-2004</text>
<text x="244.7" y="193.5">SHEET</text>
<text x="253.9" y="193.7">10</text>
<text x="258.2" y="193.5">OF</text>
<text x="263.3" y="193.7">67</text>
</g>
<g font-size="1.2" fill="#00f">
<text x="123.3" y="36.9">36-,11-,9-,8-,7-,6-,5-,10-</text>
<text x="85.9" y="50.7">55-,53-,48-,40-,36-,35-,14-,13-,9-,8-,7-</text>
<text x="200.9" y="86.6">36-,11-,9-,8-,7-,6-,5-,10-</text>
<text x="22" y="98.7">60-,59-,13-,10-</text>
<text x="20.7" y="105.8">POWERPAD_2_0610</text>
<text x="250.1" y="106.5">27-,26-,25-,24-,21-,13-,12-,10-</text>
<text x="70" y="111.4">36-,11-,9-,8-,7-,6-,5-,10-</text>
<text x="254.4" y="113.5">POWERPAD_2_0610</text>
<text x="91.8" y="149.8">8-</text>
<text x="147.8" y="154.5">27-,26-,25-,24-,21-,13-,12-,10-</text>
<text x="99" y="159.5">60-,59-,13-,10-</text>
<text x="191.1" y="156.1">38-,13-</text>
<text x="174.9" y="166.6">61-,60-,50-,48-,42-,38-,13-,12-,9-,8-,7-</text>
</g>
<g font-size="1.2" fill="#f00">
<text x="124.3" y="43.1" transform="rotate(-90 124.3 43.1)">1</text>
<text x="155.4" y="43.1" transform="rotate(-90 155.4 43.1)">1</text>
<text x="124.3" y="49.3" transform="rotate(-90 124.3 49.3)">2</text>
<text x="155.4" y="49.3" transform="rotate(-90 155.4 49.3)">2</text>
<text x="131.5" y="71.3">1</text>
<text x="143.9" y="70.9">1</text>
<text x="131.4" y="77.4">2</text>
<text x="143.9" y="76.9">2</text>
<text x="128.9" y="101.7">23</text>
<text x="145.3" y="101.7">9</text>
<text x="183.7" y="99.9">G</text>
<text x="188.8" y="98.4">D</text>
<text x="56.6" y="107">1</text>
<text x="128.9" y="104.7">25</text>
<text x="129.5" y="107.9">3</text>
<text x="131.6" y="102.3">TON1</text>
<text x="131.6" y="105.3">VCCA1</text>
<text x="140.1" y="105.3">VCCA2</text>
<text x="140.9" y="102.3">TON2</text>
<text x="145.4" y="107.9">17</text>
<text x="145.5" y="104.7">11</text>
<text x="188.8" y="103.1">S</text>
<text x="56.6" y="113.1">2</text>
<text x="116.4" y="110.8">1</text>
<text x="122.7" y="110.8">2</text>
<text x="129.5" y="111">7</text>
<text x="131.6" y="111.6">BST1</text>
<text x="131.6" y="108.5">VDDP1</text>
<text x="140.2" y="108.5">VDDP2</text>
<text x="141.1" y="111.6">BST2</text>
<text x="145.4" y="111">21</text>
<text x="153.8" y="110.8">1</text>
<text x="160" y="110.8">2</text>
<text x="129.5" y="114.1">6</text>
<text x="129.5" y="117.2">5</text>
<text x="131.6" y="114.7">DH1</text>
<text x="131.6" y="117.8">LX1</text>
<text x="141.7" y="114.7">DH2</text>
<text x="141.9" y="117.8">LX2</text>
<text x="145.4" y="114.1">20</text>
<text x="145.4" y="117.2">19</text>
<text x="183.5" y="118.4">G</text>
<text x="188.7" y="116.7">D</text>
<text x="226.2" y="118">1</text>
<text x="56.6" y="121">1</text>
<text x="115.8" y="121.8" transform="rotate(-90 115.8 121.8)">2</text>
<text x="122" y="121.7" transform="rotate(-90 122 121.7)">1</text>
<text x="129.5" y="123.4">2</text>
<text x="129.5" y="120.3">4</text>
<text x="131.6" y="124.1">DL1</text>
<text x="131.6" y="120.9">ILIM1</text>
<text x="141.1" y="120.9">ILIM2</text>
<text x="141.8" y="124.1">DL2</text>
<text x="145.4" y="123.4">16</text>
<text x="145.4" y="120.3">18</text>
<text x="153.8" y="121.8">2</text>
<text x="160.1" y="121.7">1</text>
<text x="188.7" y="121.9">S</text>
<text x="226.2" y="124">2</text>
<text x="56.6" y="127.1">2</text>
<text x="128.9" y="126.5">24</text>
<text x="128.9" y="129.6">26</text>
<text x="131.6" y="127.1">VOUT1</text>
<text x="131.6" y="130.2">FBK1</text>
<text x="140.2" y="127.1">VOUT2</text>
<text x="141" y="130.2">FBK2</text>
<text x="145.5" y="126.5">10</text>
<text x="145.5" y="129.6">12</text>
<text x="226.2" y="130.3">1</text>
<text x="25.1" y="136.1" transform="rotate(-90 25.1 136.1)">1</text>
<text x="116.4" y="135.7">1</text>
<text x="122.7" y="135.7">2</text>
<text x="128.9" y="132.8">22</text>
<text x="128.9" y="135.8">27</text>
<text x="131.6" y="133.4">EN_PSV1</text>
<text x="131.6" y="136.4">PGOOD1</text>
<text x="138.8" y="133.4">EN_PSV2</text>
<text x="139.1" y="136.4">PGOOD2</text>
<text x="145.3" y="132.8">8</text>
<text x="145.5" y="135.8">13</text>
<text x="153.8" y="135.7">1</text>
<text x="160" y="135.7">2</text>
<text x="226.2" y="136.4">2</text>
<text x="260.2" y="132.9">2</text>
<text x="25.1" y="142.3" transform="rotate(-90 25.1 142.3)">2</text>
<text x="128.9" y="142.1">28</text>
<text x="129.5" y="139">1</text>
<text x="131.6" y="142.7">AGND1</text>
<text x="131.6" y="139.5">PGND1</text>
<text x="140" y="142.7">AGND2</text>
<text x="140" y="139.5">PGND2</text>
<text x="145.4" y="139">15</text>
<text x="145.5" y="142.1">14</text>
<text x="260.3" y="139.1">1</text>
<text x="99.4" y="151.2">1</text>
<text x="105.7" y="151.2">2</text>
</g>
<g font-size="1.2">
<text x="129.2" y="62.6">15mil</text>
<text x="142.8" y="62.6">15mil</text>
<text x="124.5" y="107.8">15mil</text>
<text x="124.7" y="104.8">10mil</text>
<text x="148.7" y="104.5">10mil</text>
<text x="148.8" y="107.8">15mil</text>
<text x="124.6" y="110.9">15mil</text>
<text x="124.6" y="113.9">15mil</text>
<text x="148.8" y="113.9">15mil</text>
<text x="148.8" y="110.8">15mil</text>
<text x="124.5" y="117.1">15mil</text>
<text x="149" y="117.1">15mil</text>
<text x="124.5" y="123.3">15mil</text>
<text x="124.6" y="120.2">10mil</text>
<text x="148.8" y="120.1">10mil</text>
<text x="149" y="123.3">15mil</text>
<text x="124.5" y="129.6">10mil</text>
<text x="124.6" y="126.5">10mil</text>
<text x="148.6" y="129.5">10mil</text>
<text x="148.9" y="126.5">10mil</text>
<text x="124.3" y="141.9">10mil</text>
<text x="124.6" y="138.9">15mil</text>
<text x="148.8" y="138.7">15mil</text>
<text x="148.9" y="142">10mil</text>
</g>
<g font-size=".8" fill="#f00">
<text x="170.9" y="156.9">D</text>
<text x="172.1" y="159.7">G</text>
<text x="174.3" y="156.9">S</text>
</g>
</svg>
